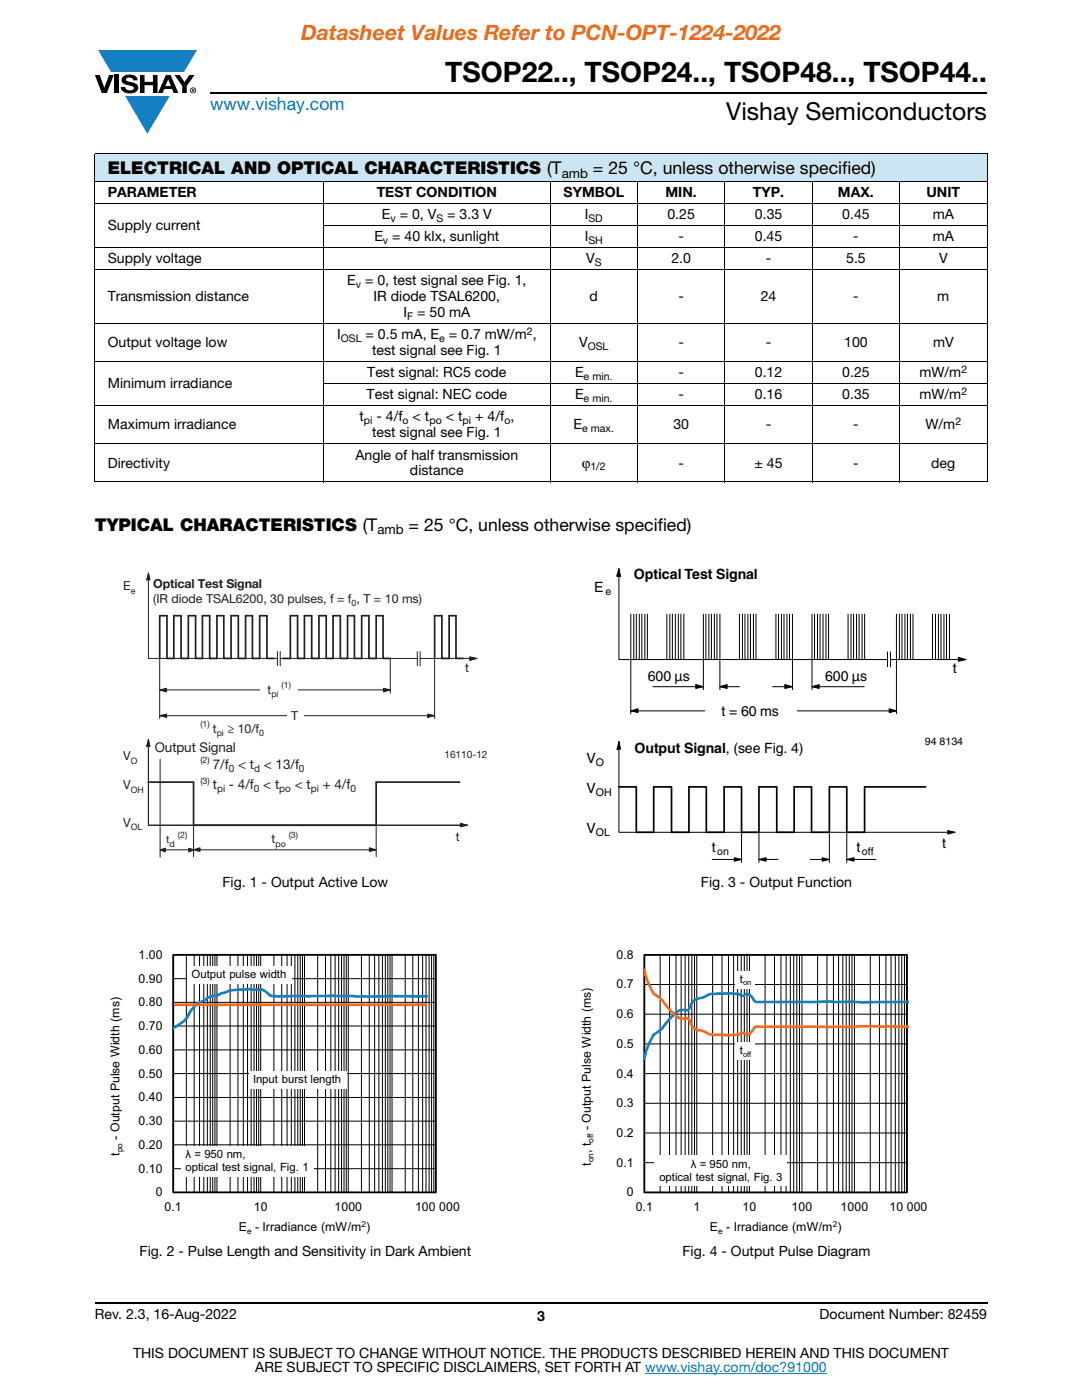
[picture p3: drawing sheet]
<svg xmlns="http://www.w3.org/2000/svg" width="216mm" height="279mm" viewBox="0 0 216 279" stroke-linecap="round" stroke-linejoin="round" font-family="sans-serif">
<g fill="#147fc3">
<path d="M19.6 10h19.7l-2.6 4.3h-1.1h-13.5z"/>
<path d="M25 19.2h8.9l-4.5 7.5z"/>
</g>
<g fill="#000">
<path d="M18.9 15h1l.9 2.5 1-2.5h.9l-1.4 3.6h-1zM22.9 15h.9v3.6h-.9zM24.6 15.3a2.1 2.1 0 0 1 2.8 .3l.1 .4h-.9a.79 .79 0 0 0-.7-.5 .79 .79 0 0 0-.8 .4l.3 .3 1 .2a1.08 1.08 0 0 1 1.2 1 1.08 1.08 0 0 1-1.1 1.2 1.73 1.73 0 0 1-2.4-1.2h.9a.96 .96 0 0 0 .8 .6 .96 .96 0 0 0 .9-.4 1.31 1.31 0 0 0-1.2-.6 1.03 1.03 0 0 1-1.1-.6 1.03 1.03 0 0 1 .2-1.1zM27.9 15h.9v1.3h1.7v-1.3h.9v3.6h-.9v-1.6h-1.7v1.6h-.9zM34.8 15h1.1l.9 1.4 1-1.4h1l-1.5 2.2v1.4h-.9v-1.4z"/>
<path d="M33.6 15.9l.5 1.3h-1.1zM33.1 15l-1.6 3.6h1l.3-.8h1.5l.3 .8h1l-1.6-3.6z"/>
<path d="M38.4 17.8h.2v.2h-.2zM38.3 17.7v.7h.1v-.3l.4 .3-.2-.3 .2-.2-.1-.2z"/>
<path d="M38.1 18a.46 .46 0 0 1 .9 0 .46 .46 0 0 1-.9 0zM37.9 18a.6 .6 0 0 0 1.2 0 .6 .6 0 0 0-1.2 0z"/>
</g>
<path d="M42 18.6h155M18.9 260h178.1" fill="none" stroke="#000" stroke-width=".36"/>
<path d="M128.7 274h36.3" fill="none" stroke="#007ec4" stroke-width=".2"/>
<path d="M18.9 30.7h178.1v5.5h-178.1z" fill="#cce5f3"/>
<g fill="none" stroke="#000" stroke-width=".2">
<path d="M18.9 30.7h178.1M18.9 36.2h178.1M18.9 30.8v65.3M64.6 36.1v60.2M109.8 36.1v60.2M127.2 36.1v60.2M144.7 36.1v60.2M162.1 36.1v60.2M179.5 36.1v60.2M197 30.8v65.3M18.9 40.6h178.1M18.9 49.4h178.1"/>
<path d="M18.9 53.8h178.1M64.5 45h132.5M18.9 64.6h178.1M18.9 72.2h178.1M64.5 76.6h132.5M18.9 81h178.1M18.9 88.6h178.1M18.9 96.2h178.1"/>
</g>
<path d="M29.6 114.4v17h25.7M31.9 131.4v12M31.9 137.7h46M55.4 130v2.9M55.9 131.4h27.4M55.9 130v2.9M77.9 131.4v6.9M83.3 130v2.9M83.8 131.4h11.4M83.8 130v2.9M86.7 131.4v12M31.9 142.8h54.8" fill="none" stroke="#201d1e" stroke-width=".2"/>
<path d="M31.9 131.4v-8.5h1.4v8.5h1.4v-8.5h1.4v8.5h1.5v-8.5h1.4v8.5h1.4v-8.5h1.4v8.5h1.5v-8.5h1.4v8.5h1.4v-8.5h1.5v8.5h1.4v-8.5h1.4v8.5h1.4v-8.5h1.5v8.5h1.3M77.9 131.4h-1.5v-8.5h-1.3v8.5h-1.5v-8.5h-1.4v8.5h-1.5v-8.5h-1.3v8.5h-1.5v-8.5h-1.4v8.5h-1.4v-8.5h-1.5v8.5h-1.4v-8.5h-1.5v8.5h-1.3v-8.5h-1.5v8.5h-1.4M86.7 131.4v-8.5h1.5v8.5h1.4v-8.5h1.4v8.5h1.4" fill="none" stroke="#201d1e" stroke-width=".34"/>
<path d="M29.6 114.4l.3 1.3h-.7z" fill-rule="evenodd" fill="#201d1e"/>
<path d="M29.2 115.7h.7l-.3-1.3-.3 1.3" fill="none" stroke="#201d1e" stroke-width=".2"/>
<path d="M93.7 131.1l1.5 .3-1.5 .4z" fill-rule="evenodd" fill="#201d1e"/>
<path d="M93.7 131.1l1.5 .3-1.5 .4z" fill="none" stroke="#201d1e" stroke-width=".2"/>
<path d="M76.5 137.4l1.4 .3-1.4 .4z" fill-rule="evenodd" fill="#201d1e"/>
<path d="M76.5 137.4l1.4 .3-1.4 .4z" fill="none" stroke="#201d1e" stroke-width=".2"/>
<path d="M85.4 142.5l1.3 .3-1.3 .4z" fill-rule="evenodd" fill="#201d1e"/>
<path d="M85.4 143.2l1.3-.4-1.3-.3v.7" fill="none" stroke="#201d1e" stroke-width=".2"/>
<path d="M31.9 137.7l1.3-.3v.7z" fill-rule="evenodd" fill="#201d1e"/>
<path d="M31.9 137.7l1.3-.3v.7z" fill="none" stroke="#201d1e" stroke-width=".2"/>
<path d="M31.9 142.8l1.3-.3v.7z" fill-rule="evenodd" fill="#201d1e"/>
<path d="M29.6 147.6v17.1h63.6M33.2 143.2l-1.3-.4 1.3-.3v.7" fill="none" stroke="#201d1e" stroke-width=".2"/>
<path d="M29.6 156.1h9v8.6h36.5v-8.6h16.6" fill="none" stroke="#201d1e" stroke-width=".34"/>
<path d="M29.6 147.6l.3 1.3h-.7z" fill-rule="evenodd" fill="#201d1e"/>
<path d="M29.2 148.9h.7l-.3-1.3-.3 1.3" fill="none" stroke="#201d1e" stroke-width=".2"/>
<path d="M91.9 164.3l1.3 .4-1.3 .3z" fill-rule="evenodd" fill="#201d1e"/>
<path d="M38.6 164.7v6.3M39.9 169.6h35.2M75.1 164.7v6.3M91.9 164.3l1.3 .4-1.3 .3z" fill="none" stroke="#201d1e" stroke-width=".2"/>
<path d="M38.6 169.6l1.3-.4v.7z" fill="#201d1e"/>
<path d="M38.6 169.6l1.3-.4v.7z" fill="none" stroke="#201d1e" stroke-width=".2"/>
<path d="M73.7 169.2l1.4 .4-1.4 .3z" fill-rule="evenodd" fill="#201d1e"/>
<path d="M73.7 169.2l1.4 .4-1.4 .3z" fill="none" stroke="#201d1e" stroke-width=".2"/>
<g fill="#fff">
<path d="M57.2 141h3.4v3.2h-3.4z"/>
<path d="M52 135.7h7.4v3.3h-7.4z"/>
</g>
<path d="M33 169.6h4.7" fill="none" stroke="#201d1e" stroke-width=".2"/>
<path d="M37.7 169.3l1 .3-1 .4z" fill-rule="evenodd" fill="#201d1e"/>
<path d="M37.7 169.3l1 .3-1 .4z" fill="none" stroke="#201d1e" stroke-width=".2"/>
<path d="M31.9 169.6l1.1-.3v.7z" fill-rule="evenodd" fill="#201d1e"/>
<path d="M29.6 147.6v17.1h63.7M31.9 151.5v19.5M31.9 169.6l1.1-.3v.7z" fill="none" stroke="#201d1e" stroke-width=".2"/>
<g fill="none" stroke="#000" stroke-width=".2">
<path d="M34.6 190.5h52.4v47.5h-52.4zM34.6 195.3h52.4M37.2 190.5v47.5M38.7 190.5v47.5M39.8 190.5v47.5M40.7 190.5v47.5M41.4 190.5v47.5M42 190.5v47.5M42.4 190.5v47.5M42.9 190.5v47.5M43.3 190.5v47.5M45.9 190.5v47.5"/>
<path d="M47.5 190.5v47.5M48.5 190.5v47.5M49.4 190.5v47.5M50.1 190.5v47.5M50.7 190.5v47.5M51.2 190.5v47.5M51.6 190.5v47.5M52 190.5v47.5M54.7 190.5v47.5M56.2 190.5v47.5M57.3 190.5v47.5M58.1 190.5v47.5"/>
<path d="M58.8 190.5v47.5M59.4 190.5v47.5M59.9 190.5v47.5M60.4 190.5v47.5M60.8 190.5v47.5M63.4 190.5v47.5M64.9 190.5v47.5M66 190.5v47.5M66.9 190.5v47.5M67.6 190.5v47.5M68.2 190.5v47.5M68.6 190.5v47.5"/>
<path d="M69.1 190.5v47.5M69.5 190.5v47.5M72.1 190.5v47.5M73.7 190.5v47.5M74.8 190.5v47.5M75.6 190.5v47.5M76.3 190.5v47.5M76.9 190.5v47.5M77.4 190.5v47.5M77.8 190.5v47.5M78.2 190.5v47.5M80.9 190.5v47.5"/>
<path d="M82.4 190.5v47.5M83.5 190.5v47.5M84.3 190.5v47.5M85 190.5v47.5M85.6 190.5v47.5M86.1 190.5v47.5M86.6 190.5v47.5M34.6 219h52.4M34.6 214.3h52.4M34.6 209.5h52.4M34.6 204.8h52.4M34.6 200h52.4"/>
<path d="M34.6 233.2h52.4M34.6 228.5h52.4M34.6 223.7h52.4"/>
</g>
<path d="M34.6 190.6h52.4v47.4h-52.4z" fill="none" stroke="#000" stroke-width=".35"/>
<path d="M85.2 198.8l-14 .1-4.8-.2-11.1 .1-1.4-.1-1.3-1.2h-2.1a12.3 12.3 0 0 0-6.9 1.1l-2.1 .5-.7 .5a5.3 5.3 0 0 0-3.5 3.5l-.6 .7-2.1 1.5" fill="none" stroke="#147fc3" stroke-width=".53"/>
<path d="M34.9 200.5h50.1" fill="none" stroke="#f16b22" stroke-width=".53"/>
<g fill="#fff">
<path d="M37.4 192.7h20.8v3.6h-20.8z"/>
<path d="M49.7 213.7h19.5v3.6h-19.5z"/>
<path d="M36.2 228.7h26.5v6.1h-26.5z"/>
</g>
<g fill="none" stroke="#000" stroke-width=".2">
<path d="M123.5 113.5v18.1h53.6M123.5 113.5l.3 1.5h-.7zM125.9 122.6v19.9M126.5 122.6v9M127 122.6v9M127.6 122.6v9M128.1 122.6v9M128.7 122.6v9M129.2 122.6v9M130.3 137h10M133.1 122.6v9M133.7 122.6v9"/>
<path d="M134.2 122.6v9M134.8 122.6v9M135.4 122.6v9M135.9 122.6v9M136.5 122.6v9M138.8 136.6l1.5 .4-1.5 .4zM140.3 122.6v15M140.9 122.6v9M141.4 122.6v9M142 122.6v9M142.5 122.6v9M143.1 122.6v9"/>
<path d="M143.6 137l1.5-.4v.8zM143.6 137h3.9M143.6 122.6v15M147.5 122.6v9M148.1 122.6v9M148.6 122.6v9M149.2 122.6v9M149.7 122.6v9M150.3 122.6v9M150.8 122.6v9M154.1 137h4M154.8 122.6v9"/>
<path d="M155.3 122.6v9M155.9 122.6v9M156.4 122.6v9M156.6 136.6l1.5 .4-1.5 .4zM157 122.6v9M157.5 122.6v9M158.1 122.6v15M162 137l1.5-.4v.8zM162 137h10.4M162 122.6v15M162.5 122.6v9M163.1 122.6v9"/>
<path d="M163.6 122.6v9M164.2 122.6v9M164.8 122.6v9M165.3 122.6v9M169.2 122.6v9M169.8 122.6v9M170.3 122.6v9M170.9 122.6v9M171.4 122.6v9M172 122.6v9M172.5 122.6v9M177.1 130.1v3"/>
<path d="M177.7 130.1v3M177.7 131.6h15.1M178.9 122.6v19.9M179.5 122.6v9M180 122.6v9M180.6 122.6v9M181.1 122.6v9M181.7 122.6v9M182.2 122.6v9M186.1 122.6v9M186.7 122.6v9M187.3 122.6v9"/>
<path d="M187.8 122.6v9M188.4 122.6v9M188.9 122.6v9M189.5 122.6v9M191.2 131.2l1.6 .4-1.6 .4zM123.1 149.5h.7l-.3-1.5-.3 1.5M123.5 148v18.1h67.1M125.9 141.9l1.4-.5v.8zM125.9 141.9h53M177.4 141.4l1.5 .5-1.5 .3zM142.1 171.5h5.9M146.5 171.2l1.5 .3-1.5 .4z"/>
<path d="M148 166.1v6M151.4 171.5h3.8M151.4 166.1v6M151.4 171.5l1.5-.3v.7zM161.7 171.5h3.8M164.1 171.2l1.4 .3-1.4 .4zM165.5 166.1v6M169 171.5l1.4-.3v.7zM169 171.5h5.8M169 166.1v6M189.1 165.8l1.5 .3-1.5 .3z"/>
</g>
<g fill="#000">
<path d="M125.9 141.9l1.4-.5v.8z"/>
<path d="M123.5 113.5l.3 1.5h-.7z" fill-rule="evenodd"/>
<path d="M138.8 136.6l1.5 .4-1.5 .4z" fill-rule="evenodd"/>
<path d="M143.6 137l1.5-.4v.8z" fill-rule="evenodd"/>
<path d="M156.6 136.6l1.5 .4-1.5 .4z" fill-rule="evenodd"/>
<path d="M162 137l1.5-.4v.8z" fill-rule="evenodd"/>
<path d="M191.2 131.2l1.6 .4-1.6 .4z" fill-rule="evenodd"/>
<path d="M123.5 148l.3 1.5h-.7z" fill-rule="evenodd"/>
<path d="M177.4 141.4l1.5 .5-1.5 .3z" fill-rule="evenodd"/>
<path d="M146.5 171.2l1.5 .3-1.5 .4z" fill-rule="evenodd"/>
<path d="M151.4 171.5l1.5-.3v.7z" fill-rule="evenodd"/>
<path d="M164.1 171.2l1.4 .3-1.4 .4z" fill-rule="evenodd"/>
<path d="M169 171.5l1.4-.3v.7z" fill-rule="evenodd"/>
<path d="M189.1 165.8l1.5 .3-1.5 .3z" fill-rule="evenodd"/>
</g>
<path d="M123.5 157h3.5v9.1h3.4v-9.1h3.6v9.1h3.5v-9.1h3.4v9.1h3.6v-9.1h3.5v9.1h3.4v-9.1h3.6v9.1h3.5v-9.1h3.4v9.1h3.6v-9.1h3.5v9.1h3.5v-9.1h12.2" fill="none" stroke="#000" stroke-width=".34"/>
<path d="M140.8 140.2h18.2v3.4h-18.2z" fill="#fff"/>
<g fill="none" stroke="#000" stroke-width=".2">
<path d="M128.6 190.6h52.4v47.4h-52.4zM128.6 196.5h52.4M131.7 190.6v47.4M133.6 190.6v47.4M134.9 190.6v47.4M135.9 190.6v47.4M136.7 190.6v47.4M137.4 190.6v47.4M138.1 190.6v47.4M138.6 190.6v47.4M139 190.6v47.4M142.2 190.6v47.4"/>
<path d="M144.1 190.6v47.4M145.4 190.6v47.4M146.4 190.6v47.4M147.2 190.6v47.4M147.9 190.6v47.4M148.5 190.6v47.4M149.1 190.6v47.4M149.5 190.6v47.4M152.7 190.6v47.4M154.5 190.6v47.4M155.8 190.6v47.4M156.9 190.6v47.4"/>
<path d="M157.7 190.6v47.4M158.4 190.6v47.4M159 190.6v47.4M159.5 190.6v47.4M160 190.6v47.4M163.1 190.6v47.4M165 190.6v47.4M166.3 190.6v47.4M167.3 190.6v47.4M168.2 190.6v47.4M168.8 190.6v47.4M169.5 190.6v47.4"/>
<path d="M170 190.6v47.4M170.5 190.6v47.4M173.7 190.6v47.4M175.5 190.6v47.4M176.8 190.6v47.4M177.8 190.6v47.4M178.6 190.6v47.4M179.4 190.6v47.4M179.9 190.6v47.4M180.5 190.6v47.4M128.6 214.3h52.4M128.6 208.3h52.4"/>
<path d="M128.6 202.4h52.4M128.6 232h52.4M128.6 226.1h52.4M128.6 220.2h52.4"/>
</g>
<path d="M128.6 190.6h52.4v47.4h-52.4z" fill="none" stroke="#000" stroke-width=".35"/>
<path d="M181.2 200h-9.3l-6.3-.1-13.6 .1a1.52 1.52 0 0 1-2-1l-.2-.3a.91 .91 0 0 0-1.4 0l-.2 .1a2.37 2.37 0 0 0-2-.5h-3a3.7 3.7 0 0 0-2.8 .7l-.3 .1a2.54 2.54 0 0 0-2.6 2.1 1.1 1.1 0 0 1-1.2 .4 4 4 0 0 0-2.8 1.9l-2 2.3a3.3 3.3 0 0 0-1.9 2.3l-.6 1.4-.4 1.8" fill="none" stroke="#147fc3" stroke-width=".53"/>
<path d="M128.6 193.5l.4 1.8 .5 1.1a4 4 0 0 0 2.2 2.8 23.7 23.7 0 0 0 3.7 3.9l1.4 .2a.7 .7 0 0 1 .9 .6 2.35 2.35 0 0 0 2.4 1.8l.3 .1a5.5 5.5 0 0 0 3.6 .7h2.2a2.37 2.37 0 0 0 2-.4h.2a1.12 1.12 0 0 0 1.8-.6 1.23 1.23 0 0 1 1.6-.6l13.8 .1 6.3-.2 9.3 .1" fill="none" stroke="#f16b22" stroke-width=".53"/>
<g fill="#fff">
<path d="M146.8 193.7h3.9v3.6h-3.9z"/>
<path d="M146.8 208h3.9v3.5h-3.9z"/>
<path d="M130.5 230.6h26.5v6.2h-26.5z"/>
</g>
<text font-size="5.6" x="88.9" y="16.4">TSOP22.., TSOP24.., TSOP48.., TSOP44..</text>
<text font-size="4.9" x="144.9" y="24">Vishay Semiconductors</text>
<text font-size="4.2" fill="#f06b12" x="60.1" y="8">Datasheet Values Refer to PCN-OPT-1224-2022</text>
<text font-size="3.5" fill="#007ec4" x="42" y="21.9">www.vishay.com</text>
<g font-size="3.5">
<text x="21.5" y="34.8">ELECTRICAL AND OPTICAL CHARACTERISTICS (T</text>
<text x="118.3" y="34.8">= 25 °C, unless otherwise specified)</text>
<text x="18.9" y="105.9">TYPICAL CHARACTERISTICS (T</text>
<text x="81.5" y="105.9">= 25 °C, unless otherwise specified)</text>
</g>
<g font-size="2.8">
<text x="21.5" y="39.3">PARAMETER</text>
<text x="75.2" y="39.3">TEST CONDITION</text>
<text x="112.4" y="39.3">SYMBOL</text>
<text x="132.8" y="39.3">MIN.</text>
<text x="150.2" y="39.3">TYP.</text>
<text x="167.2" y="39.3">MAX.</text>
<text x="184.9" y="39.3">UNIT</text>
<text x="21.5" y="45.9">Supply current</text>
<text x="76.2" y="43.7">E = 0, V</text>
<text x="89.2" y="43.7">= 3.3 V</text>
<text x="116.7" y="43.7">I</text>
<text x="133.2" y="43.7">0.25</text>
<text x="150.6" y="43.7">0.35</text>
<text x="168.1" y="43.7">0.45</text>
<text x="186.1" y="43.7">mA</text>
<text x="21.5" y="52.6">Supply voltage</text>
<text x="74.7" y="48.1">E = 40 klx, sunlight</text>
<text x="116.7" y="48.1">I</text>
<text x="117" y="52.6">V</text>
<text x="134" y="52.6">2.0</text>
<text x="135.4" y="48.1">-</text>
<text x="150.6" y="48.1">0.45</text>
<text x="152.8" y="52.6">-</text>
<text x="168.8" y="52.6">5.5</text>
<text x="170.2" y="48.1">-</text>
<text x="186.1" y="48.1">mA</text>
<text x="187.4" y="52.6">V</text>
<text x="69.3" y="57">E = 0, test signal see Fig. 1,</text>
<text x="21.5" y="60.1">Transmission distance</text>
<text x="74.5" y="60.1">IR diode TSAL6200,</text>
<text x="80.5" y="63.3">I</text>
<text x="83.2" y="63.3">= 50 mA</text>
<text x="117.6" y="60.1">d</text>
<text x="135.4" y="60.1">-</text>
<text x="151.8" y="60.1">24</text>
<text x="170.2" y="60.1">-</text>
<text x="187" y="60.1">m</text>
<text x="21.5" y="69.3">Output voltage low</text>
<text x="67.3" y="67.7">I</text>
<text x="72.9" y="67.7">= 0.5 mA, E = 0.7 mW/m ,</text>
<text x="74.2" y="70.9">test signal see Fig. 1</text>
<text x="115.5" y="69.3">V</text>
<text x="135.4" y="69.3">-</text>
<text x="152.8" y="69.3">-</text>
<text x="168.4" y="69.3">100</text>
<text x="186.2" y="69.3">mV</text>
<text x="21.5" y="77.5">Minimum irradiance</text>
<text x="73.3" y="75.3">Test signal: RC5 code</text>
<text x="114.8" y="75.3">E</text>
<text x="135.4" y="75.3">-</text>
<text x="150.6" y="75.3">0.12</text>
<text x="168.1" y="75.3">0.25</text>
<text x="183.5" y="75.3">mW/m</text>
<text x="73.2" y="79.7">Test signal: NEC code</text>
<text x="114.8" y="79.7">E</text>
<text x="135.4" y="79.7">-</text>
<text x="150.6" y="79.7">0.16</text>
<text x="168.1" y="79.7">0.35</text>
<text x="183.5" y="79.7">mW/m</text>
<text x="21.5" y="85.7">Maximum irradiance</text>
<text x="71.7" y="84.1">t</text>
<text x="74.2" y="87.3">test signal see Fig. 1</text>
<text x="75.1" y="84.1">- 4/f</text>
<text x="82.3" y="84.1">&lt; t</text>
<text x="88.9" y="84.1">&lt; t</text>
<text x="94.8" y="84.1">+ 4/f ,</text>
<text x="114.4" y="85.7">E</text>
<text x="134.4" y="85.7">30</text>
<text x="152.8" y="85.7">-</text>
<text x="170.2" y="85.7">-</text>
<text x="184.7" y="85.7">W/m</text>
<text x="21.5" y="93.3">Directivity</text>
<text x="70.9" y="91.7">Angle of half transmission</text>
<text x="81.8" y="94.9">distance</text>
<text x="116.1" y="93.3">ϕ</text>
<text x="135.4" y="93.3">-</text>
<text x="150.6" y="93.3">± 45</text>
<text x="170.2" y="93.3">-</text>
<text x="185.8" y="93.3">deg</text>
<text x="118.6" y="118.1">E</text>
<text x="126.5" y="115.6">Optical Test Signal</text>
<text x="129.3" y="135.9">600 µs</text>
<text x="164.6" y="135.9">600 µs</text>
<text x="190.1" y="134.3">t</text>
<text x="144" y="143">t = 60 ms</text>
<text x="117.1" y="152.3">V</text>
<text x="126.6" y="150.3">Output Signal, (see Fig. 4)</text>
<text x="117.1" y="158.3">V</text>
<text x="117.1" y="166.3">V</text>
<text x="142" y="170">t</text>
<text x="170.9" y="170">t</text>
<text x="188" y="169.3">t</text>
<text x="44.4" y="177">Fig. 1 - Output Active Low</text>
<text x="139.9" y="177">Fig. 3 - Output Function</text>
<text x="27.9" y="250.6">Fig. 2 - Pulse Length and Sensitivity in Dark Ambient</text>
<text x="136.2" y="250.6">Fig. 4 - Output Pulse Diagram</text>
<text x="18.9" y="263.3">Rev. 2.3, 16-Aug-2022</text>
<text x="107.2" y="263.6">3</text>
<text x="163.6" y="263.3">Document Number: 82459</text>
<text x="26.5" y="271">THIS DOCUMENT IS SUBJECT TO CHANGE WITHOUT NOTICE. THE PRODUCTS DESCRIBED HEREIN AND THIS DOCUMENT</text>
<text x="50.9" y="273.8">ARE SUBJECT TO SPECIFIC DISCLAIMERS, SET FORTH AT www.vishay.com/doc?91000</text>
</g>
<g font-size="2.7" fill="#201d1e">
<text x="30.9" y="150">Output Signal</text>
<text x="42.5" y="153.4">7/f &lt; t</text>
<text x="52.6" y="153.4">&lt; 13/f</text>
<text x="42.5" y="157.4">t</text>
<text x="45.7" y="157.4">- 4/f &lt; t</text>
<text x="58.8" y="157.4">&lt; t</text>
<text x="64.4" y="157.4">+ 4/f</text>
</g>
<g font-size="2.6">
<text x="112.1" y="35.5">amb</text>
<text x="75.3" y="106.6">amb</text>
</g>
<g font-size="2.5" fill="#201d1e">
<text x="24.6" y="117.8">E</text>
<text x="30.6" y="117.3">Optical Test Signal</text>
<text x="30.6" y="120.3">(IR diode TSAL6200, 30 pulses, f = f , T = 10 ms)</text>
<text x="92.8" y="134.1">t</text>
<text x="53.4" y="138.4">t</text>
<text x="58.1" y="143.6">T</text>
<text x="42.5" y="146.2">t</text>
<text x="45.4" y="146.2">≥ 10/f</text>
<text x="24.6" y="151.7">V</text>
<text x="24.6" y="157.5">V</text>
<text x="24.6" y="165">V</text>
<text x="91" y="167.9">t</text>
<text x="54.2" y="168.3">t</text>
</g>
<g font-size="2.5">
<text x="27.6" y="191.3">1.00</text>
<text x="123" y="191.3">0.8</text>
<text x="27.6" y="196.1">0.90</text>
<text x="123" y="197.3">0.7</text>
<text x="27.6" y="200.8">0.80</text>
<text x="123" y="203.2">0.6</text>
<text x="27.6" y="205.6">0.70</text>
<text x="123" y="209.1">0.5</text>
<text x="27.6" y="215.1">0.50</text>
<text x="27.6" y="210.3">0.60</text>
<text x="123" y="215">0.4</text>
<text x="27.6" y="219.8">0.40</text>
<text x="123" y="221">0.3</text>
<text x="23.9" y="227.4" transform="rotate(-90 23.9 227.4)">- Output Pulse Width (ms)</text>
<text x="27.6" y="224.5">0.30</text>
<text x="117.9" y="225.5" transform="rotate(-90 117.9 225.5)">- Output Pulse Width (ms)</text>
<text x="123" y="226.9">0.2</text>
<text x="23.9" y="230.6" transform="rotate(-90 23.9 230.6)">t</text>
<text x="27.6" y="229.3">0.20</text>
<text x="117.9" y="230.1" transform="rotate(-90 117.9 230.1)">, t</text>
<text x="117.9" y="232.6" transform="rotate(-90 117.9 232.6)">t</text>
<text x="123" y="232.8">0.1</text>
<text x="27.6" y="234">0.10</text>
<text x="31.1" y="238.8">0</text>
<text x="125.1" y="238.8">0</text>
<text x="32.9" y="241.7">0.1</text>
<text x="47.6" y="245.6">E - Irradiance (mW/m )</text>
<text x="50.7" y="241.7">10</text>
<text x="66.7" y="241.7">1000</text>
<text x="82.8" y="241.7">100 000</text>
<text x="126.9" y="241.7">0.1</text>
<text x="138.4" y="241.7">1</text>
<text x="141.6" y="245.6">E - Irradiance (mW/m )</text>
<text x="148.2" y="241.7">10</text>
<text x="157.9" y="241.7">100</text>
<text x="167.7" y="241.7">1000</text>
<text x="177.5" y="241.7">10 000</text>
</g>
<g font-size="2.3">
<text x="38.2" y="195.1">Output pulse width</text>
<text x="147.6" y="196.1">t</text>
<text x="147.6" y="210.4">t</text>
<text x="50.5" y="216.1">Input burst length</text>
<text x="37" y="231.1">λ = 950 nm,</text>
<text x="37" y="233.7">optical test signal, Fig. 1</text>
<text x="137.9" y="233">λ = 950 nm,</text>
<text x="131.6" y="235.7">optical test signal, Fig. 3</text>
</g>
<g font-size="2.1">
<text x="77.9" y="44.2">v</text>
<text x="87.1" y="44.2">S</text>
<text x="117.4" y="44.2">SD</text>
<text x="76.4" y="48.6">v</text>
<text x="117.4" y="48.6">SH</text>
<text x="118.7" y="53.1">S</text>
<text x="71" y="57.5">v</text>
<text x="81.2" y="63.8">F</text>
<text x="68" y="68.2">OSL</text>
<text x="87.7" y="68.2">e</text>
<text x="105.1" y="66.9">2</text>
<text x="117.3" y="69.8">OSL</text>
<text x="116.5" y="75.8">e min.</text>
<text x="191.8" y="74.5">2</text>
<text x="116.5" y="80.2">e min.</text>
<text x="191.8" y="78.9">2</text>
<text x="72.6" y="84.6">pi</text>
<text x="80.3" y="84.6">o</text>
<text x="85.7" y="84.6">po</text>
<text x="92.3" y="84.6">pi</text>
<text x="100.6" y="84.6">o</text>
<text x="116.2" y="86.2">e max.</text>
<text x="190.6" y="84.9">2</text>
<text x="117.8" y="93.8">1/2</text>
<text x="120.8" y="118.7">e</text>
<text x="184.5" y="148.6">94 8134</text>
<text x="118.9" y="152.9">O</text>
<text x="118.9" y="158.9">OH</text>
<text x="118.9" y="166.9">OL</text>
<text x="143.1" y="170.6">on</text>
<text x="172" y="170.6">off</text>
</g>
<text font-size="2.1" fill="#201d1e" x="33.2" y="168.3">t</text>
<g font-size="2" fill="#201d1e">
<text x="45.6" y="154.1">0</text>
<text x="50.7" y="154.1">d</text>
<text x="59.7" y="154.1">0</text>
<text x="88.7" y="151.3">16110-12</text>
<text x="43.3" y="158.1">pi</text>
<text x="50.7" y="158.1">0</text>
<text x="55.7" y="158.1">po</text>
<text x="62" y="158.1">pi</text>
<text x="69.9" y="158.1">0</text>
</g>
<g font-size="1.8" fill="#201d1e">
<text x="26.1" y="118.5">e</text>
<text x="70.2" y="121">0</text>
<text x="56.2" y="137.3">(1)</text>
<text x="54.2" y="139.1">pi</text>
<text x="40" y="145.2">(1)</text>
<text x="43.2" y="146.9">pi</text>
<text x="51.7" y="146.9">0</text>
<text x="26.1" y="152.4">O</text>
<text x="40" y="152.3">(2)</text>
<text x="26.1" y="158.2">OH</text>
<text x="40" y="156.4">(3)</text>
<text x="26.1" y="165.7">OL</text>
<text x="35.5" y="167.3">(2)</text>
<text x="57.6" y="167.3">(3)</text>
<text x="33.9" y="169">d</text>
<text x="55" y="169">po</text>
</g>
<g font-size="1.6">
<text x="24.5" y="230" transform="rotate(-90 24.5 230)">po</text>
<text x="118.5" y="232" transform="rotate(-90 118.5 232)">on</text>
<text x="118.5" y="228.1" transform="rotate(-90 118.5 228.1)">off</text>
<text x="72.2" y="244.8">2</text>
<text x="166.2" y="244.8">2</text>
<text x="49.3" y="246.2">e</text>
<text x="143.3" y="246.2">e</text>
</g>
<g font-size="1.5">
<text x="148.3" y="196.6">on</text>
<text x="148.3" y="210.9">off</text>
</g>
</svg>
